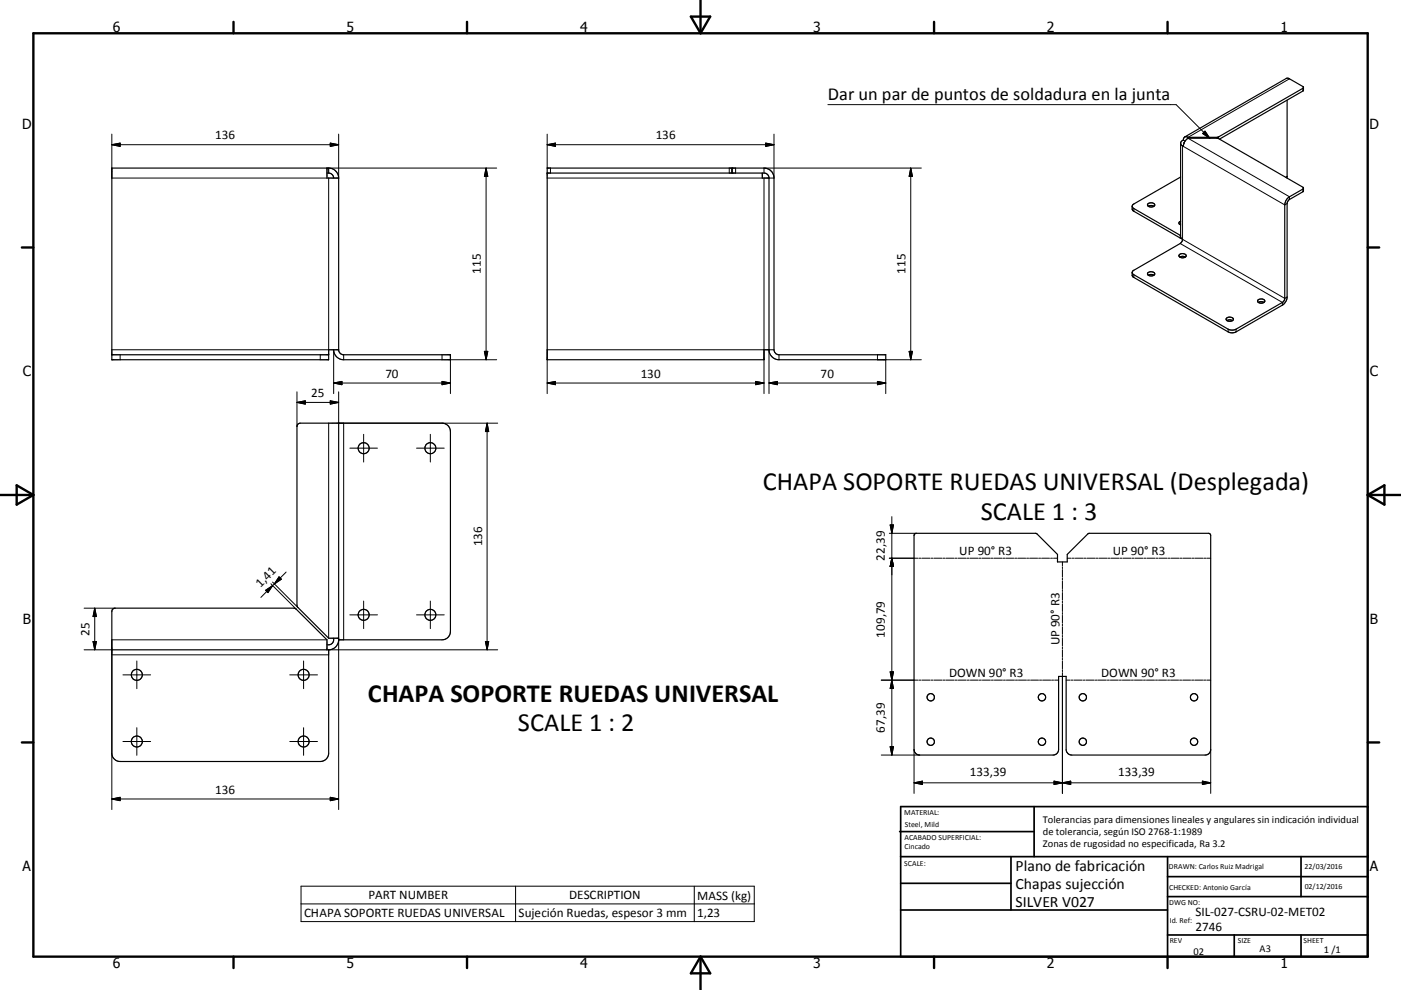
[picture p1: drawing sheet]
<svg xmlns="http://www.w3.org/2000/svg" width="420mm" height="297mm" viewBox="0 0 420 297" stroke-linecap="round" stroke-linejoin="round" font-family="sans-serif">
<g fill="none" stroke="#000" stroke-width=".36">
<path d="M385.9 30.1l-.1 23.3M390.8 26.2l-25.6 15h-9M390.8 26.2l-4.4-2.7h-.6l-30.6 17.6M390.8 26.2l-.2 1.1-25 14.4M98 51.9h.5M98 50.4v3h3.5M98.5 50.4v1.5M98.5 50.4h-65v57.5h65v-3h3M98.5 51.9a1.52 1.52 0 0 1 1.5 1.5M98.5 50.4a3 3 0 0 1 3 3M101.5 53.4v51.5M164 51.9h65.1a1.47 1.47 0 0 1 1.5 1.5"/>
<path d="M164 50.4h65.1a2.99 2.99 0 0 1 3 3v51.5a1.56 1.56 0 0 0 1.4 1.5h32.1v1.5h-32.1a3 3 0 0 1-2.9-3h-1.5v3h-65.1zM219.6 50.4v1.5M228.5 51.9v1.5h2.1M230.6 53.4v51.5M354 53.1l-14.3 8.2-.3 .5v.9l.4 .6 14.4 8.3M354.8 42l-.7 .5-.1 .4 .1 28.5a.97 .97 0 0 1-.3 1.7l-14.1 8.1-.3 .5 .2 1.3 28.6 16.6a2.59 2.59 0 0 0 2.4 0l13.9-8.1a3.2 3.2 0 0 0 1.4-2.4v-28.2l.5-1 4.3-2.4 .1-1.1M354.8 42l.5 .3M355 43l-.2 .9-.8-.8M355.1 42.7l-.1 .3M355.3 42.4l-.2 .3M356.2 41.5l9.1 .1 25.3 14.6 .2 .2M356.2 41.5l-.9 .9"/>
<path d="M356.2 41.2v.3M356.2 41.2a.86 .86 0 0 0-1-.1 .86 .86 0 0 0-.4 .9M390.8 56.4l-4.2 2.6a3 3 0 0 0-1.4 2.5l-.2 28.6-.4 .5-14 8.2a2.59 2.59 0 0 1-2.4 0l-28.3-16.4-.5-.6M339.4 62l.5 .6 14.1 8M344.1 61.2a1.25 1.25 0 0 1 2.1 .4 1.25 1.25 0 0 1-2.2-.2zM344.3 61.9l.8-.3 .9 .3M353.6 76.4a1.2 1.2 0 0 1 2 .5 1.29 1.29 0 0 1-2.1-.3zM353.7 77.1a1.62 1.62 0 0 1 1.7 0M354 67.2l-.3 .1M354 66.4a.55 .55 0 0 0-.6 .5 .55 .55 0 0 0 .6 .6M344.1 81.9a1.25 1.25 0 0 1 2.1 .4 1.3 1.3 0 0 1-2.2-.2zM344.3 82.6l.6-.3 1.1 .3"/>
<path d="M367.7 95.5a1.25 1.25 0 0 1 2.1 .4 1.3 1.3 0 0 1-2.2-.2zM367.9 96.2a1.66 1.66 0 0 1 1.6 0M377.3 90.7l.8-.2 .9 .2M378.9 90.8a.68 .68 0 0 0 .1-1 .68 .68 0 0 0-.9-.1 .67 .67 0 0 0-.9 .2 .67 .67 0 0 0 .1 .9M378.9 90.8l-.6 .2-1-.2M33.5 106.4h65M100 104.9a2.99 2.99 0 0 0 3 3h32v-1.5h-32a1.52 1.52 0 0 1-1.5-1.5M101.5 127v65M274.2 160.2l.5-.2h35.9l6.4 6.3v2.3h3v-2.3l6.4-6.3 36.2 .1 .4 .6v64.1a1.67 1.67 0 0 1-1.7 1.7h-40a1.67 1.67 0 0 1-1.7-1.7v-21.9h-2.2v21.9a1.67 1.67 0 0 1-1.7 1.7h-40a1.67 1.67 0 0 1-1.7-1.7v-64.1zM33.5 195h65M98 195v-3l-9.2-9.2-.5-.3-54.2 .1-.5 .4-.1 .5v42.5a2.5 2.5 0 0 0 2.5 2.5h60a2.5 2.5 0 0 0 2.5-2.5v-31M100 191.5a1.66 1.66 0 0 1-2 2"/>
<path d="M101.5 191.5h-3l-9.2-9.2-.3-.6 .1-54.2 .9-.5h42.5a2.51 2.51 0 0 1 2.5 2.5v60a2.5 2.5 0 0 1-2.5 2.5h-31M101.5 192a2.99 2.99 0 0 1-3 3"/>
<circle cx="109" cy="134.5" r="1.65"/>
<circle cx="129" cy="134.5" r="1.65"/>
<circle cx="109" cy="184.5" r="1.65"/>
<circle cx="129" cy="184.5" r="1.64"/>
<circle cx="41" cy="202.5" r="1.66"/>
<circle cx="91" cy="202.5" r="1.64"/>
<circle cx="279" cy="209.2" r="1.1"/>
<circle cx="312.4" cy="209.2" r="1.1"/>
<circle cx="324.6" cy="209.2" r="1.1"/>
<circle cx="358" cy="209.2" r="1.1"/>
<circle cx="41" cy="222.5" r="1.65"/>
<circle cx="91" cy="222.5" r="1.64"/>
<circle cx="279" cy="222.5" r="1.1"/>
<circle cx="312.4" cy="222.5" r="1.1"/>
<circle cx="324.6" cy="222.5" r="1.09"/>
<circle cx="358" cy="222.5" r="1.09"/>
</g>
<g fill="none" stroke="#000" stroke-width=".3">
<path d="M248.2 31.4h104.4l10.1 10.1M361.3 39.3l1.4 2.2-2.1-1.4zM386.6 23.6l-30.4 17.6M390.6 26.5v.8M33.5 40.2v13.2h64.5M33.5 43.4l2.5-.5v1zM33.5 43.4h68M98 50.4h50.9M98.5 53.4v51.5h-65M99 42.9l2.5 .5-2.5 .5zM101.5 40.2v13.2M145.7 50.4l.5 2.5h-1z"/>
<path d="M145.7 50.4v57.5M164 53.4h64.5M164 43.4l2.5-.5v1zM164 40.2v10.2M164 43.4h68.1M165 50.4v1.5M218.6 50.4v1.5M219.4 50.4v1.5M220.5 50.4v1.5M229.1 53.4v64.7M229.6 42.9l2.5 .5-2.5 .5zM232.1 40.2v13.2h-1.5"/>
<path d="M273 50.4v57.5M273 50.4l.6 2.5h-1zM276.2 50.4h-47.1v1.5M354.5 43.8v28l30.7 17.7 .7-.4M354.8 43.9l30.4 17.6 .7-.4M356.2 41.5l30.4 17.5v.8M364.9 41.2v.3M365.3 41.1v.5M385.9 52.9l-.5 .3M390.6 56.7v.8M339.9 62.6v.8M353.8 73.1l30.7 17.6v.8"/>
<path d="M354 70.5l-.2 .9M339.9 82.4v.8M368.2 98.8v.8M370.6 98.8v.8M36 106.4v1.5M89 117.6v10.4M96 106.4v1.5M100 114.9h35M100 114.9l2.5-.5v1zM100 104.9v13.2M101.5 117.6v9.4h47.7M103 106.4v1.5"/>
<path d="M132.5 106.4v1.5M132.5 114.4l2.5 .5-2.5 .5zM135 107.9h13.9M135 106.4v11.7M145.2 105.4h1l-.5 2.5zM164 114.9h65.1M164 114.9l2.5-.5v1zM226.6 114.4l2.5 .5-2.5 .5zM229.1 104.9h-65.1v13.2M230.6 114.9h35M230.6 114.9l2.5-.5v1zM232.1 104.9h-1.5v13.2"/>
<path d="M233.5 106.4v1.5M263.1 106.4v1.5h13.1M263.1 114.4l2.5 .5-2.5 .5zM265.6 107.9v10.2M272.6 105.4h1l-.6 2.5zM89 120.7h12.5M89 120.7l2.5-.5v1zM98.5 127v64.5M99 120.2l2.5 .5-2.5 .5zM103 127v65M104.9 134.5h8.3M109 130.3v8.3"/>
<path d="M124.9 134.5h8.3M129 130.3v8.3M146 127v68M146 127l.5 2.5h-1zM266.6 160h8.1M266.9 157.5h1l-.5 2.5zM267.4 155v71.5M79.6 177.1l2.1-1.4-1.4 2.1zM81.2 175.1l7.6 7.7M81.7 174.6l7.6 7.7M81.7 175.7l-3.5 3.5M82.3 175.2l-.6 .5"/>
<path d="M83.7 173.1l.7 .7-2.1 1.4zM85.8 171.6l-3.5 3.6M266.6 167.5h8.6M267.4 167.5l.5 2.5h-1zM275.5 167.5h.7M276.4 167.5h2.4M279.1 167.5h.6M280 167.5h2.4M282.7 167.5h.6M283.6 167.5h2.4M286.3 167.5h.6M287.2 167.5h2.4"/>
<path d="M289.9 167.5h.6M290.8 167.5h2.4M293.4 167.5h.7M294.4 167.5h2.4M297 167.5h.6M297.9 167.5h2.4M300.6 167.5h.6M301.5 167.5h2.4M304.2 167.5h.6M305.1 167.5h2.4M307.8 167.5h.6M308.7 167.5h2.4"/>
<path d="M311.4 167.5h.6M312.3 167.5h2.4M315 167.5h.5M315.9 167.5h1.1M318.5 168.6v1.1M318.5 170v.6M318.5 170.9v2.3M318.5 173.5v.5M318.5 174.3v2.3M318.5 176.9v.6M318.5 177.8v2.2M320 167.5h1.2"/>
<path d="M321.5 167.5h.6M322.4 167.5h2.4M325.1 167.5h.6M326 167.5h2.4M328.6 167.5h.6M329.5 167.5h2.4M332.2 167.5h.6M333.1 167.5h2.4M335.8 167.5h.6M336.7 167.5h2.4M339.4 167.5h.6M340.3 167.5h2.4"/>
<path d="M343 167.5h.6M343.9 167.5h2.4M346.6 167.5h.5M347.5 167.5h2.3M350.1 167.5h.6M351 167.5h2.4M353.7 167.5h.6M354.6 167.5h2.4M357.3 167.5h.6M358.2 167.5h2.4M360.9 167.5h.6M361.8 167.5h1.2"/>
<path d="M25.2 195h8.3M25.2 182.5h9.3M27.9 192.5h1l-.5 2.5zM28.4 182.5v12.5M28.4 182.5l.5 2.5h-1zM33.5 196.5h65M41 198.3v8.3M91 198.3v8.3M98 192h-64.5v50.9M98.5 195h50.7M101.5 192v50.9M104.9 184.5h8.3"/>
<path d="M109 180.3v8.3M124.9 184.5h8.3M129 180.3v8.3M145.5 192.5h1l-.5 2.5zM318.5 180.3v.6M318.5 181.2v2.3M318.5 183.8v.5M318.5 184.6v2.3M318.5 187.2v.6M318.5 188v2.3M318.5 190.6v.6M318.5 191.5v2.3"/>
<path d="M318.5 194.1v.5M318.5 194.9v2.3M318.5 197.5v.6M318.5 198.4v2.2M36.9 202.5h8.3M41 218.3v8.3M86.9 202.5h8.3M91 218.3v8.3M264.2 204h11.1M266.9 201.6h1l-.5 2.4zM267.4 204l.5 2.6h-1zM275.5 204h.7"/>
<path d="M276.5 204h2.4M279.2 204h.6M280.1 204h2.4M282.8 204h.6M283.7 204h2.4M286.4 204h.6M287.3 204h2.4M290 204h.6M290.9 204h2.4M293.6 204h.6M294.5 204h2.4M297.2 204h.6"/>
<path d="M298.1 204h2.4M300.8 204h.6M301.7 204h2.4M304.4 204h.7M305.3 204h2.4M308.1 204h.6M309 204h2.4M311.7 204h.6M312.6 204h2.4M315.3 204h.6M316.2 204h1.2M318.5 200.9v.6"/>
<path d="M318.5 201.8v36.2M319.6 204h1.3M321.2 204h.5M322.1 204h2.4M324.8 204h.6M325.7 204h2.4M328.4 204h.6M329.3 204h2.4M332 204h.6M332.9 204h2.4M335.6 204h.6M336.5 204h2.4"/>
<path d="M339.2 204h.6M340.1 204h2.4M342.8 204h.6M343.7 204h2.4M346.4 204h.6M347.3 204h2.4M350 204h.7M350.9 204h2.4M353.7 204h.6M354.6 204h2.4M357.3 204h.6M358.2 204h2.4"/>
<path d="M360.9 204h.6M361.8 204h1.2M33.5 239.7l2.5-.5v1zM33.5 239.7h68M36.9 222.5h8.3M86.9 222.5h8.3M99 239.2l2.5 .5-2.5 .5zM264.2 226.5h11.5M266.9 224h1l-.5 2.5zM274 234.9h89M274 234.9l2.6-.6v1.1zM274 224.8v13.2"/>
<path d="M316 234.3l5 1.1v-1.1l-5 1.1zM360.5 234.3l2.5 .6-2.5 .5zM363 224.8v13.2M90.3 265.9h135.8v10.6h-135.8zM90.3 271.2h135.8M154.6 265.9v10.6M208.1 265.9v10.6"/>
</g>
<g fill="none" stroke="#000" stroke-width=".71">
<path d="M10 10h400v277h-400zM70 6.6v3.4M140 6.6v3.4M207.1 5h5.8l-2.9 5zM210 0v10M280 6.6v3.4M350 6.6v3.4M6.6 74.2h3.4M410 74.2h3.5M0 148.5h10M5 145.6l5 2.9-5 2.9zM410 148.5h10.1"/>
<path d="M410 148.5l5.1-2.9v5.8zM6.6 222.7h3.4M410 222.7h3.5M70 287v3.4M140 287v3.4M210 287v10M210 287l2.9 5h-5.8zM280 287v3.4M350 287v3.4"/>
</g>
<g fill="none" stroke="#000" stroke-width=".51">
<path d="M269.7 249.5h40.3M270 242h140v45h-140zM270 257h140M303.1 257v16M310 242v15M350 257v30M390.1 257v12M270 265h33.1M270 273h80M350 269h60M350 263h60M350 280.5h60"/>
<path d="M370 280.5v6.5M390.1 280.5v6.5"/>
</g>
<g fill="#000" stroke="#000" stroke-width=".3">
<path d="M33.5 43.4l2.5-.5v1zM99 42.9l2.5 .5-2.5 .5zM145.7 50.4l.5 2.5h-1zM164 43.4l2.5-.5v1zM229.6 42.9l2.5 .5-2.5 .5zM273 50.4l.6 2.5h-1zM361.3 39.3l1.4 2.2-2.1-1.4zM100 114.9l2.5-.5v1zM132.5 114.4l2.5 .5-2.5 .5zM145.2 105.4h1l-.5 2.5zM164 114.9l2.5-.5v1zM226.6 114.4l2.5 .5-2.5 .5z"/>
<path d="M230.6 114.9l2.5-.5v1zM263.1 114.4l2.5 .5-2.5 .5zM272.6 105.4h1l-.6 2.5zM89 120.7l2.5-.5v1zM99 120.2l2.5 .5-2.5 .5zM146 127l.5 2.5h-1zM266.9 157.5h1l-.5 2.5zM79.6 177.1l2.1-1.4-1.4 2.1zM83.7 173.1l.7 .7-2.1 1.4zM267.4 167.5l.5 2.5h-1zM27.9 192.5h1l-.5 2.5zM28.4 182.5l.5 2.5h-1z"/>
<path d="M145.5 192.5h1l-.5 2.5zM266.9 201.6h1l-.5 2.4zM267.4 204l.5 2.6h-1zM33.5 239.7l2.5-.5v1zM266.9 224h1l-.5 2.5zM274 234.9l2.6-.6v1.1zM316 234.3l2.5 .6-2.5 .5zM318.5 234.9l2.5-.6v1.1zM360.5 234.3l2.5 .6-2.5 .5zM99 239.2l2.5 .5-2.5 .5z"/>
</g>
<g font-size="7.9">
<text x="228.7" y="147.1">CHAPA SOPORTE RUEDAS UNIVERSAL (Desplegada)</text>
<text x="294" y="156">SCALE 1 : 3</text>
<text x="110.3" y="210.5">CHAPA SOPORTE RUEDAS UNIVERSAL</text>
<text x="155.3" y="219.5">SCALE 1 : 2</text>
</g>
<text font-size="5.5" x="248.2" y="30.1">Dar un par de puntos de soldadura en la junta</text>
<g font-size="4.7">
<text x="304.5" y="261.2">Plano de fabricación</text>
<text x="304.5" y="266.6">Chapas sujección</text>
<text x="304.5" y="272">SILVER V027</text>
</g>
<g font-size="4.2">
<text x="33.9" y="9.6">6</text>
<text x="103.9" y="9.6">5</text>
<text x="173.9" y="9.6">4</text>
<text x="243.8" y="9.6">3</text>
<text x="313.9" y="9.6">2</text>
<text x="383.9" y="9.6">1</text>
<text x="6.7" y="38.7">D</text>
<text x="410.5" y="38.7">D</text>
<text x="6.9" y="112.9">C</text>
<text x="410.7" y="112.9">C</text>
<text x="6.9" y="187.1">B</text>
<text x="410.7" y="187.1">B</text>
<text x="6.8" y="261.4">A</text>
<text x="410.7" y="261.4">A</text>
<text x="33.9" y="290.4">6</text>
<text x="103.9" y="290.4">5</text>
<text x="173.9" y="290.4">4</text>
<text x="243.8" y="290.4">3</text>
<text x="313.9" y="290.4">2</text>
<text x="383.9" y="290.4">1</text>
</g>
<g font-size="3.9">
<text x="64.5" y="41.8">136</text>
<text x="196.6" y="41.8">136</text>
<text x="144.2" y="82.2" transform="rotate(-90 144.2 82.2)">115</text>
<text x="271.4" y="82.2" transform="rotate(-90 271.4 82.2)">115</text>
<text x="115.6" y="113.4">70</text>
<text x="192.1" y="113.4">130</text>
<text x="246" y="113.4">70</text>
<text x="93.3" y="119.2">25</text>
<text x="144.5" y="163.9" transform="rotate(-90 144.5 163.9)">136</text>
<text x="287.6" y="166.6">UP 90° R3</text>
<text x="333.6" y="166.6">UP 90° R3</text>
<text x="265.3" y="168.2" transform="rotate(-90 265.3 168.2)">22,39</text>
<text x="78.1" y="176.4" transform="rotate(-45 78.1 176.4)">1,41</text>
<text x="26.8" y="190.7" transform="rotate(-90 26.8 190.7)">25</text>
<text x="265.3" y="191.3" transform="rotate(-90 265.3 191.3)">109,79</text>
<text x="317.7" y="193.6" transform="rotate(-90 317.7 193.6)">UP 90° R3</text>
<text x="284.6" y="203.2">DOWN 90° R3</text>
<text x="330.1" y="203.2">DOWN 90° R3</text>
<text x="265.3" y="219.8" transform="rotate(-90 265.3 219.8)">67,39</text>
<text x="290.7" y="232.7">133,39</text>
<text x="335.3" y="232.7">133,39</text>
<text x="64.5" y="238.2">136</text>
<text x="110.5" y="269.7">PART NUMBER</text>
<text x="170.6" y="269.7">DESCRIPTION</text>
<text x="209" y="269.9">MASS (kg)</text>
<text x="91.2" y="275.1">CHAPA SOPORTE RUEDAS UNIVERSAL</text>
<text x="155.4" y="275.2">Sujeción Ruedas, espesor 3 mm</text>
<text x="209" y="275.1">1,23</text>
<text x="358.4" y="274.9">SIL-027-CSRU-02-MET02</text>
<text x="358.4" y="279.4">2746</text>
</g>
<g font-size="3.1">
<text x="312.7" y="246.8">Tolerancias para dimensiones lineales y angulares sin indicación individual</text>
<text x="312.7" y="250.4">de tolerancia, según ISO 2768-1:1989</text>
<text x="312.7" y="254">Zonas de rugosidad no especificada, Ra 3.2</text>
<text x="357.8" y="286.5">02</text>
<text x="377.6" y="285.6">A3</text>
<text x="396.9" y="285.9">1 /1</text>
</g>
<g font-size="2.4">
<text x="271.1" y="244.4">MATERIAL:</text>
<text x="271.2" y="252">ACABADO SUPERFICIAL:</text>
<text x="271.3" y="248">Steel, Mild</text>
<text x="271.2" y="254.7">Cincado</text>
<text x="271.1" y="259.7">SCALE:</text>
<text x="350.4" y="260.8">DRAWN: Carlos Ruiz Madrigal</text>
<text x="391.1" y="260.6">22/03/2016</text>
<text x="350.5" y="267">CHECKED: Antonio García</text>
<text x="391.2" y="266.7">02/12/2016</text>
<text x="350.5" y="271.4">DWG NO:</text>
<text x="350.7" y="276.9">Id. Ref:</text>
<text x="350.7" y="282.8">REV</text>
<text x="371.1" y="282.9">SIZE</text>
<text x="390.8" y="283">SHEET</text>
</g>
</svg>
